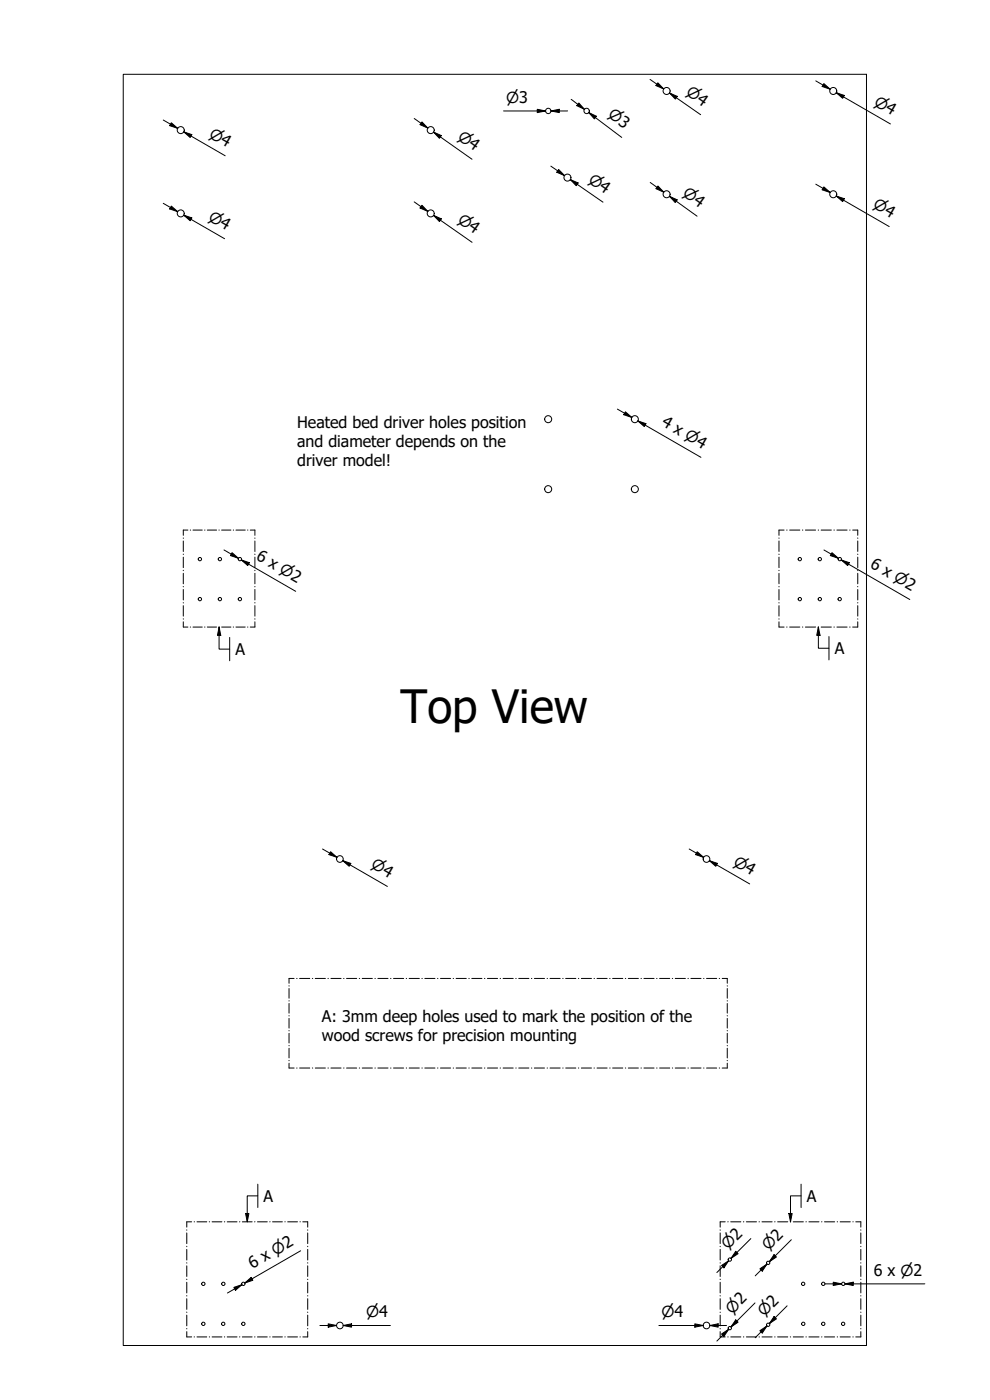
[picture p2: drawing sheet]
<svg xmlns="http://www.w3.org/2000/svg" width="297mm" height="420mm" viewBox="0 0 297 420" stroke-linecap="round" stroke-linejoin="round" font-family="sans-serif">
<!-- layer: Visible (ISO) -->
<g fill="none" stroke="#000" stroke-width=".3">
<path d="M37 22.3h223v381.5h-223z"/>
<circle cx="54.2" cy="39" r="1.05"/>
<circle cx="129.2" cy="39" r="1.05"/>
<circle cx="164.5" cy="33.3" r=".8"/>
<circle cx="176" cy="33.3" r=".8"/>
<circle cx="200" cy="27.3" r="1.05"/>
<circle cx="250" cy="27.3" r="1.05"/>
<circle cx="170.3" cy="53.3" r="1.05"/>
<circle cx="200" cy="58.3" r="1.05"/>
<circle cx="250" cy="58.3" r="1.05"/>
<circle cx="54.2" cy="64" r="1.05"/>
<circle cx="129.2" cy="64" r="1.05"/>
<circle cx="164.5" cy="125.8" r="1.05"/>
<circle cx="190.5" cy="125.8" r="1.05"/>
<circle cx="164.5" cy="146.8" r="1.05"/>
<circle cx="190.5" cy="146.8" r="1.05"/>
<circle cx="60" cy="179.8" r=".5"/>
<circle cx="60" cy="167.8" r=".5"/>
<circle cx="66" cy="179.8" r=".5"/>
<circle cx="66" cy="167.8" r=".5"/>
<circle cx="72" cy="179.8" r=".5"/>
<circle cx="72" cy="167.8" r=".5"/>
<circle cx="240" cy="179.8" r=".5"/>
<circle cx="240" cy="167.8" r=".5"/>
<circle cx="246" cy="179.8" r=".5"/>
<circle cx="246" cy="167.8" r=".5"/>
<circle cx="251.9" cy="179.8" r=".5"/>
<circle cx="252" cy="167.8" r=".5"/>
<circle cx="102" cy="257.8" r="1"/>
<circle cx="212" cy="257.8" r="1"/>
<circle cx="219" cy="378" r=".5"/>
<circle cx="230.5" cy="379" r=".5"/>
<circle cx="61" cy="385.3" r=".5"/>
<circle cx="61" cy="397.3" r=".5"/>
<circle cx="67" cy="397.3" r=".5"/>
<circle cx="67" cy="385.3" r=".5"/>
<circle cx="73" cy="385.3" r=".5"/>
<circle cx="73" cy="397.3" r=".5"/>
<circle cx="102" cy="397.8" r="1"/>
<circle cx="212" cy="397.8" r="1"/>
<circle cx="219" cy="398.6" r=".5"/>
<circle cx="230.5" cy="397.6" r=".5"/>
<circle cx="241" cy="385.3" r=".5"/>
<circle cx="241" cy="397.3" r=".5"/>
<circle cx="247" cy="385.3" r=".5"/>
<circle cx="247" cy="397.3" r=".5"/>
<circle cx="253" cy="397.3" r=".5"/>
<circle cx="253" cy="385.3" r=".5"/>
</g>
<!-- layer: Sketch Geometry (ISO) -->
<g fill="none" stroke="#000" stroke-width=".3">
<path d="M56.4 159.1h-1.4v1.6M57.1 159.1h.1M57.9 159.1h2.8M61.4 159.1h.1M62.2 159.1h2.8M65.7 159.1h.1M66.5 159.1h2.8M70 159.1h.1M70.8 159.1h2.8M74.3 159.1h.1M75.1 159.1h1.4v1.6M235.3 159.1h-1.6v1.6"/>
<path d="M236 159.1h.2M236.9 159.1h3.1M240.8 159.1h.1M241.6 159.1h3.1M245.5 159.1h.1M246.4 159.1h3M250.2 159.1h.1M251.1 159.1h3.1M254.9 159.1h.2M255.8 159.1h1.6v1.6M55 161.4v.2M55 162.4v3.1"/>
<path d="M55 166.3v.1M55 167.2v3.2M55 171.1v.2M55 172.1v3.1M55 176v.1M55 176.9v3.2M76.5 161.4v.2M76.5 162.4v3.1M76.5 166.3v.1M76.5 167.2v3.2M76.5 171.1v.2M76.5 172.1v3.1"/>
<path d="M76.5 176v.1M76.5 176.9v3.2M233.7 161.4v.2M233.7 162.4v3.1M233.7 166.3v.1M233.7 167.2v3.2M233.7 171.1v.2M233.7 172.1v3.1M233.7 176v.1M233.7 176.9v3.2M257.4 161.4v.2M257.4 162.4v3.1"/>
<path d="M257.4 166.3v.1M257.4 167.2v3.2M257.4 171.1v.2M257.4 172.1v3.1M257.4 176v.1M257.4 176.9v3.2M55 186.6v1.6h1.4M55 180.8v.2M55 181.8v3.1M55 185.7v.1M57.1 188.2h.1M57.9 188.2h2.8"/>
<path d="M61.4 188.2h.1M62.2 188.2h2.8M65.7 188.2h.1M66.5 188.2h2.8M70 188.2h.1M70.8 188.2h2.8M74.3 188.2h.1M76.5 180.8v.2M76.5 181.8v3.1M76.5 185.7v.1M76.5 186.6v1.6h-1.4M233.7 186.6v1.6h1.6"/>
<path d="M233.7 180.8v.2M233.7 181.8v3.1M233.7 185.7v.1M236 188.2h.2M236.9 188.2h3.1M240.8 188.2h.1M241.6 188.2h3.1M245.5 188.2h.1M246.4 188.2h3M250.2 188.2h.1M251.1 188.2h3.1M254.9 188.2h.2"/>
<path d="M257.4 186.6v1.6h-1.6M257.4 180.8v.2M257.4 181.8v3.1M257.4 185.7v.1M86.7 295.8v.1M86.7 296.7v2.9M88.2 293.6h-1.5v1.5M89 293.6h.1M89.9 293.6h3M93.7 293.6h.1M94.6 293.6h3M98.4 293.6h.1"/>
<path d="M99.3 293.6h3M103.1 293.6h.1M104 293.6h3M107.8 293.6h.1M108.7 293.6h3M112.5 293.6h.1M113.4 293.6h3M117.2 293.6h.1M118.1 293.6h3M121.9 293.6h.1M122.8 293.6h3M126.6 293.6h.1"/>
<path d="M127.5 293.6h3M131.3 293.6h.1M132.2 293.6h3M136 293.6h.1M136.9 293.6h3M140.7 293.6h.1M141.6 293.6h3M145.4 293.6h.1M146.2 293.6h3.1M150.1 293.6h.1M150.9 293.6h3.1M154.7 293.6h.2"/>
<path d="M155.6 293.6h3.1M159.4 293.6h.2M160.3 293.6h3.1M164.1 293.6h.2M165 293.6h3.1M168.8 293.6h.2M169.7 293.6h3.1M173.5 293.6h.2M174.4 293.6h3.1M178.2 293.6h.2M179.1 293.6h3.1M182.9 293.6h.2"/>
<path d="M183.8 293.6h3.1M187.6 293.6h.1M188.5 293.6h3.1M192.3 293.6h.1M193.2 293.6h3.1M197 293.6h.1M197.9 293.6h3M201.7 293.6h.1M202.6 293.6h3M206.4 293.6h.1M207.3 293.6h3M211.1 293.6h.1"/>
<path d="M212 293.6h3M215.8 293.6h.1M216.7 293.6h1.5v1.5M218.2 295.8v.1M218.2 296.7v2.9M86.7 300.3v.1M86.7 301.2v2.9M86.7 304.8v.1M86.7 305.6v2.9M86.7 309.3v.1M86.7 310.1v2.9M86.7 313.7v.2"/>
<path d="M86.7 314.6v2.9M86.7 318.2v.2M86.7 319.1v1.4h1.5M218.2 319.1v1.4h-1.5M218.2 300.3v.1M218.2 301.2v2.9M218.2 304.8v.1M218.2 305.6v2.9M218.2 309.3v.1M218.2 310.1v2.9M218.2 313.7v.2M218.2 314.6v2.9"/>
<path d="M218.2 318.2v.2M89 320.5h.1M89.9 320.5h3M93.7 320.5h.1M94.6 320.5h3M98.4 320.5h.1M99.3 320.5h3M103.1 320.5h.1M104 320.5h3M107.8 320.5h.1M108.7 320.5h3M112.5 320.5h.1"/>
<path d="M113.4 320.5h3M117.2 320.5h.1M118.1 320.5h3M121.9 320.5h.1M122.8 320.5h3M126.6 320.5h.1M127.5 320.5h3M131.3 320.5h.1M132.2 320.5h3M136 320.5h.1M136.9 320.5h3M140.7 320.5h.1"/>
<path d="M141.6 320.5h3M145.4 320.5h.1M146.2 320.5h3.1M150.1 320.5h.1M150.9 320.5h3.1M154.7 320.5h.2M155.6 320.5h3.1M159.4 320.5h.2M160.3 320.5h3.1M164.1 320.5h.2M165 320.5h3.1M168.8 320.5h.2"/>
<path d="M169.7 320.5h3.1M173.5 320.5h.2M174.4 320.5h3.1M178.2 320.5h.2M179.1 320.5h3.1M182.9 320.5h.2M183.8 320.5h3.1M187.6 320.5h.1M188.5 320.5h3.1M192.3 320.5h.1M193.2 320.5h3.1M197 320.5h.1"/>
<path d="M197.9 320.5h3M201.7 320.5h.1M202.6 320.5h3M206.4 320.5h.1M207.3 320.5h3M211.1 320.5h.1M212 320.5h3M215.8 320.5h.1M56 369.1v.1M56 370v3.2M56 374v.2M56 375v3.2"/>
<path d="M56 379v.1M56 379.9v3.2M57.5 366.7h-1.5v1.6M58.2 366.7h.2M59.1 366.7h2.9M62.8 366.7h.1M63.6 366.7h3M67.3 366.7h.1M68.2 366.7h2.9M71.9 366.7h.1M72.7 366.7h2.9M76.4 366.7h.1"/>
<path d="M77.2 366.7h3M80.9 366.7h.1M81.8 366.7h2.9M85.5 366.7h.1M86.3 366.7h3M90 366.7h.1M90.9 366.7h1.4v1.6M92.3 369.1v.1M92.3 370v3.2M92.3 374v.2M92.3 375v3.2M92.3 379v.1"/>
<path d="M92.3 379.9v3.2M216.1 369.1v.1M216.1 370v3.2M216.1 374v.2M216.1 375v3.2M216.1 379v.1M216.1 379.9v3.2M217.6 366.7h-1.5v1.6M218.4 366.7h.1M219.2 366.7h3.1M223 366.7h.2M223.9 366.7h3.1"/>
<path d="M227.7 366.7h.2M228.6 366.7h3.1M232.4 366.7h.2M233.3 366.7h3.1M237.1 366.7h.1M238 366.7h3M241.8 366.7h.1M242.7 366.7h3M246.5 366.7h.1M247.4 366.7h3M251.2 366.7h.1M252.1 366.7h3"/>
<path d="M255.9 366.7h.1M256.8 366.7h1.5v1.6M258.3 369.1v.1M258.3 370v3.2M258.3 374v.2M258.3 375v3.2M258.3 379v.1M258.3 379.9v3.2M56 399.6v1.6h1.5M56 383.9v.1M56 384.8v3.2M56 388.8v.2"/>
<path d="M56 389.8v3.2M56 393.8v.1M56 394.7v3.2M56 398.7v.1M92.3 399.6v1.6h-1.4M92.3 383.9v.1M92.3 384.8v3.2M92.3 388.8v.2M92.3 389.8v3.2M92.3 393.8v.1M92.3 394.7v3.2M92.3 398.7v.1"/>
<path d="M216.1 383.9v.1M216.1 384.8v3.2M216.1 388.8v.2M216.1 389.8v3.2M216.1 393.8v.1M216.1 394.7v3.2M216.1 398.7v.1M216.1 399.6v1.6h1.5M258.3 399.6v1.6h-1.5M258.3 383.9v.1M258.3 384.8v3.2M258.3 388.8v.2"/>
<path d="M258.3 389.8v3.2M258.3 393.8v.1M258.3 394.7v3.2M258.3 398.7v.1M58.2 401.2h.2M59.1 401.2h2.9M62.8 401.2h.1M63.6 401.2h3M67.3 401.2h.1M68.2 401.2h2.9M71.9 401.2h.1M72.7 401.2h2.9"/>
<path d="M76.4 401.2h.1M77.2 401.2h3M80.9 401.2h.1M81.8 401.2h2.9M85.5 401.2h.1M86.3 401.2h3M90 401.2h.1M218.4 401.2h.1M219.2 401.2h3.1M223 401.2h.2M223.9 401.2h3.1M227.7 401.2h.2"/>
<path d="M228.6 401.2h3.1M232.4 401.2h.2M233.3 401.2h3.1M237.1 401.2h.1M238 401.2h3M241.8 401.2h.1M242.7 401.2h3M246.5 401.2h.1M247.4 401.2h3M251.2 401.2h.1M252.1 401.2h3M255.9 401.2h.1"/>
</g>
<!-- layer: Dimension (ISO) -->
<g fill="none" stroke="#000" stroke-width=".3">
<path d="M49 36l4.3 2.5M51.4 36.8l1.9 1.7-2.4-.8zM55.1 39.6l2.5 .8-.5 .9zM124.3 35.6l4.1 2.8M126.6 36.6l1.8 1.8-2.4-1zM130.1 39.7l2.3 1-.6 .8zM151.1 33.3h12.6h-2.5M161.2 32.8l2.5 .5-2.5 .5zM165.3 33.3l2.5-.5v1zM165.3 33.3h5M171.4 29.8l4 3M173.7 30.9l1.7 1.9-2.3-1.1z"/>
<path d="M176.6 33.8l2.3 1.1-.6 .8zM178.6 35.3l-2-1.5 9.9 7.4M195 23.8l4.1 2.9M197.4 24.9l1.7 1.8-2.3-1zM200.9 27.9l2.3 1-.6 .8zM202.9 29.3l-2-1.4 9.3 6.5M244.8 24.3l4.3 2.5M247.2 25.1l1.9 1.7-2.4-.8zM250.9 27.8l2.4 .8-.5 .9zM253.1 29.1l-2.2-1.3 16.3 9.4M57.3 40.8l-2.2-1.2 12.5 7.1M132.1 41.1l-2-1.4 11.5 8.1"/>
<path d="M165.3 49.9l4.1 2.8M167.6 50.9l1.8 1.8-2.3-1zM171.1 53.9l2.4 1-.6 .8zM173.2 55.3l-2.1-1.4 9.8 6.8M195.1 54.8l4.1 2.9M197.4 55.8l1.8 1.9-2.4-1.1zM200.9 58.9l2.3 1.1-.6 .8zM244.8 55.3l4.3 2.5M247.2 56.1l1.9 1.7-2.4-.8zM250.9 58.8l2.4 .8-.5 .9zM49 61l4.3 2.5M51.4 61.8l1.9 1.7-2.4-.8z"/>
<path d="M55.1 64.6l2.5 .8-.5 .9zM57.3 65.8l-2.2-1.2 12.3 7M124.3 60.6l4.1 2.8M126.6 61.6l1.8 1.8-2.4-1zM130.1 64.7l2.3 1-.5 .8zM132.1 66.1l-2-1.4 11.5 8M202.9 60.4l-2-1.5 8.3 6M253.1 60.1l-2.2-1.3 15.9 9.2M185.2 122.8l4.4 2.5M187.7 123.6l1.9 1.7-2.4-.8zM191.4 126.3l2.4 .8-.5 .9zM193.6 127.6l-2.2-1.3 18.9 10.9"/>
<path d="M67.2 165.1l4.3 2.5M69.6 165.9l1.9 1.7-2.4-.9zM72.4 168.1l2.4 .8-.5 .8zM74.6 169.3l-2.2-1.2 16.3 9.4M247.2 165.1l4.3 2.5M249.6 165.9l1.9 1.7-2.4-.9zM252.4 168.1l2.4 .8-.5 .8zM254.6 169.3l-2.2-1.2 20.6 11.8M96.8 254.8l4.3 2.5M99.2 255.6l1.9 1.7-2.4-.8zM102.8 258.3l2.5 .8-.5 .9zM105 259.6l-2.2-1.3 13.4 7.7"/>
<path d="M206.8 254.8l4.3 2.5M209.2 255.6l1.9 1.7-2.4-.8zM212.8 258.3l2.5 .8-.5 .9zM215 259.6l-2.2-1.3 12.1 7M90.2 375.4l-16.8 9.6 2.2-1.2M216.5 379.8l2.1-1.4-1.4 2.1zM218.6 378.4l-3.5 3.5M220.7 375.5l.8 .7-2.2 1.5zM225.3 371.7l-6 6 1.8-1.8M230.1 379.4l-3.5 3.5M232.2 376.5l.8 .7-2.2 1.5zM237.4 372.1l-6.6 6.6 1.8-1.8"/>
<path d="M70.2 386.4l2.4-.8-1.9 1.6zM72.6 385.6l-4.4 2.4M73.4 385l2-1.6 .5 .8zM96 397.8h5M98.5 397.3l2.5 .5-2.5 .5zM103 397.8l2.5-.5v1zM105.5 397.8h-2.5h14.1M197.7 397.8h13.3h-2.5M208.5 397.3l2.5 .5-2.5 .5zM213 397.8l2.5-.5v1zM213 397.8h5M218.6 398.9l-3.5 3.6"/>
<path d="M220.7 396.1l.8 .7-2.2 1.4zM226.5 391l-7.2 7.2 1.8-1.7M228 399.4l2.1-1.5-1.4 2.2zM228 380.8l2.1-1.4-1.4 2.1zM230.1 397.9l-3.5 3.6M232.2 395.1l.8 .7-2.2 1.4zM236.2 391.9l-5.4 5.3 1.8-1.7M247.5 385.3h5M250 384.8l2.5 .5-2.5 .5zM253.5 385.3l2.5-.5v1zM256 385.3h-2.5h24M216.5 400.4l2.1-1.5-1.4 2.2z"/>
</g>
<g fill="#000">
<path d="M51.4 36.8l1.9 1.7-2.4-.8z" fill-rule="evenodd"/>
<path d="M126.6 36.6l1.8 1.8-2.4-1z" fill-rule="evenodd"/>
<path d="M161.2 32.8l2.5 .5-2.5 .5z" fill-rule="evenodd"/>
<path d="M165.3 33.3l2.5-.5v1z" fill-rule="evenodd"/>
<path d="M173.7 30.9l1.7 1.9-2.3-1.1z" fill-rule="evenodd"/>
<path d="M176.6 33.8l2.3 1.1-.6 .8z" fill-rule="evenodd"/>
<path d="M197.4 24.9l1.7 1.8-2.3-1z" fill-rule="evenodd"/>
<path d="M200.9 27.9l2.3 1-.6 .8z" fill-rule="evenodd"/>
<path d="M247.2 25.1l1.9 1.7-2.4-.8z" fill-rule="evenodd"/>
<path d="M250.9 27.8l2.4 .8-.5 .9z" fill-rule="evenodd"/>
<path d="M55.1 39.6l2.5 .8-.5 .9z" fill-rule="evenodd"/>
<path d="M130.1 39.7l2.3 1-.6 .8z" fill-rule="evenodd"/>
<path d="M167.6 50.9l1.8 1.8-2.3-1z" fill-rule="evenodd"/>
<path d="M171.1 53.9l2.4 1-.6 .8z" fill-rule="evenodd"/>
<path d="M197.4 55.8l1.8 1.9-2.4-1.1z" fill-rule="evenodd"/>
<path d="M200.9 58.9l2.3 1.1-.6 .8z" fill-rule="evenodd"/>
<path d="M247.2 56.1l1.9 1.7-2.4-.8z" fill-rule="evenodd"/>
<path d="M250.9 58.8l2.4 .8-.5 .9z" fill-rule="evenodd"/>
<path d="M51.4 61.8l1.9 1.7-2.4-.8z" fill-rule="evenodd"/>
<path d="M55.1 64.6l2.5 .8-.5 .9z" fill-rule="evenodd"/>
<path d="M126.6 61.6l1.8 1.8-2.4-1z" fill-rule="evenodd"/>
<path d="M130.1 64.7l2.3 1-.5 .8z" fill-rule="evenodd"/>
<path d="M187.7 123.6l1.9 1.7-2.4-.8z" fill-rule="evenodd"/>
<path d="M191.4 126.3l2.4 .8-.5 .9z" fill-rule="evenodd"/>
<path d="M69.6 165.9l1.9 1.7-2.4-.9z" fill-rule="evenodd"/>
<path d="M72.4 168.1l2.4 .8-.5 .8z" fill-rule="evenodd"/>
<path d="M249.6 165.9l1.9 1.7-2.4-.9z" fill-rule="evenodd"/>
<path d="M252.4 168.1l2.4 .8-.5 .8z" fill-rule="evenodd"/>
<path d="M99.2 255.6l1.9 1.7-2.4-.8z" fill-rule="evenodd"/>
<path d="M102.8 258.3l2.5 .8-.5 .9z" fill-rule="evenodd"/>
<path d="M209.2 255.6l1.9 1.7-2.4-.8z" fill-rule="evenodd"/>
<path d="M212.8 258.3l2.5 .8-.5 .9z" fill-rule="evenodd"/>
<path d="M220.7 375.5l.8 .7-2.2 1.5z" fill-rule="evenodd"/>
<path d="M232.2 376.5l.8 .7-2.2 1.5z" fill-rule="evenodd"/>
<path d="M70.2 386.4l2.4-.8-1.9 1.6z" fill-rule="evenodd"/>
<path d="M73.4 385l2-1.6 .5 .8z" fill-rule="evenodd"/>
<path d="M98.5 397.3l2.5 .5-2.5 .5z" fill-rule="evenodd"/>
<path d="M103 397.8l2.5-.5v1z" fill-rule="evenodd"/>
<path d="M208.5 397.3l2.5 .5-2.5 .5z" fill-rule="evenodd"/>
<path d="M213 397.8l2.5-.5v1z" fill-rule="evenodd"/>
<path d="M216.5 379.8l2.1-1.4-1.4 2.1z" fill-rule="evenodd"/>
<path d="M220.7 396.1l.8 .7-2.2 1.4z" fill-rule="evenodd"/>
<path d="M228 380.8l2.1-1.4-1.4 2.1z" fill-rule="evenodd"/>
<path d="M232.2 395.1l.8 .7-2.2 1.4z" fill-rule="evenodd"/>
<path d="M250 384.8l2.5 .5-2.5 .5z" fill-rule="evenodd"/>
<path d="M253.5 385.3l2.5-.5v1z" fill-rule="evenodd"/>
<path d="M216.5 400.4l2.1-1.5-1.4 2.2z" fill-rule="evenodd"/>
<path d="M228 399.4l2.1-1.5-1.4 2.2z" fill-rule="evenodd"/>
</g>
<!-- layer: Symbol (ISO) -->
<path d="M65.7 188.2l.5 2.5h-1zM65.7 188.2v6.6h3.2M68.9 191.3v7M245.5 188.2l.5 2.5h-1zM245.5 188.2v6.3h3.2M248.7 191v7M77.4 358.9h-3.2v7.8M77.4 355.4v7M240.4 358.9h-3.2v7.8M240.4 355.4v7M73.7 364.2h1l-.5 2.5zM236.7 364.2h1l-.5 2.5z" fill="none" stroke="#000" stroke-width=".3"/>
<g fill="#000">
<path d="M65.7 188.2l.5 2.5h-1z" fill-rule="evenodd"/>
<path d="M245.5 188.2l.5 2.5h-1z" fill-rule="evenodd"/>
<path d="M73.7 364.2h1l-.5 2.5z" fill-rule="evenodd"/>
<path d="M236.7 364.2h1l-.5 2.5z" fill-rule="evenodd"/>
</g>
<text font-size="13.8" x="120.2" y="217">Top View</text>
<g font-size="4.8">
<text x="89.2" y="128.4">Heated bed driver holes position</text>
<text x="198.2" y="127.5" transform="rotate(30 198.2 127.5)">4 x ⌀4</text>
<text x="89.2" y="134.1">and diameter depends on the</text>
<text x="89.2" y="139.9">driver model!</text>
<text x="76.6" y="167.7" transform="rotate(30 76.6 167.7)">6 x ⌀2</text>
<text x="260.9" y="170.2" transform="rotate(30 260.9 170.2)">6 x ⌀2</text>
<text x="70.7" y="196.6">A</text>
<text x="250.5" y="196.3">A</text>
<text x="96.6" y="306.6">A: 3mm deep holes used to mark the position of the</text>
<text x="96.6" y="312.4">wood screws for precision mounting</text>
<text x="79.1" y="360.6">A</text>
<text x="242.1" y="360.6">A</text>
<text x="75.7" y="381" transform="rotate(-30 75.7 381)">6 x ⌀2</text>
<text x="262.2" y="382.9">6 x ⌀2</text>
</g>
<g font-size="4.6">
<text x="205.6" y="28.3" transform="rotate(35 205.6 28.3)">⌀4</text>
<text x="151.8" y="30.9">⌀3</text>
<text x="182.1" y="34.9" transform="rotate(37 182.1 34.9)">⌀3</text>
<text x="262" y="31.5" transform="rotate(30 262 31.5)">⌀4</text>
<text x="62.4" y="41" transform="rotate(30 62.4 41)">⌀4</text>
<text x="137" y="41.6" transform="rotate(35 137 41.6)">⌀4</text>
<text x="176.3" y="54.5" transform="rotate(35 176.3 54.5)">⌀4</text>
<text x="204.6" y="58.7" transform="rotate(36 204.6 58.7)">⌀4</text>
<text x="62.3" y="65.9" transform="rotate(30 62.3 65.9)">⌀4</text>
<text x="261.7" y="62.3" transform="rotate(30 261.7 62.3)">⌀4</text>
<text x="137" y="66.6" transform="rotate(35 137 66.6)">⌀4</text>
<text x="111.1" y="260.3" transform="rotate(30 111.1 260.3)">⌀4</text>
<text x="219.8" y="259.5" transform="rotate(30 219.8 259.5)">⌀4</text>
<text x="218.4" y="375.2" transform="rotate(-45 218.4 375.2)">⌀2</text>
<text x="230.6" y="375.5" transform="rotate(-45 230.6 375.5)">⌀2</text>
<text x="109.8" y="395.4">⌀4</text>
<text x="198.5" y="395.4">⌀4</text>
<text x="219.7" y="394.5" transform="rotate(-45 219.7 394.5)">⌀2</text>
<text x="229.3" y="395.4" transform="rotate(-45 229.3 395.4)">⌀2</text>
</g>
</svg>
